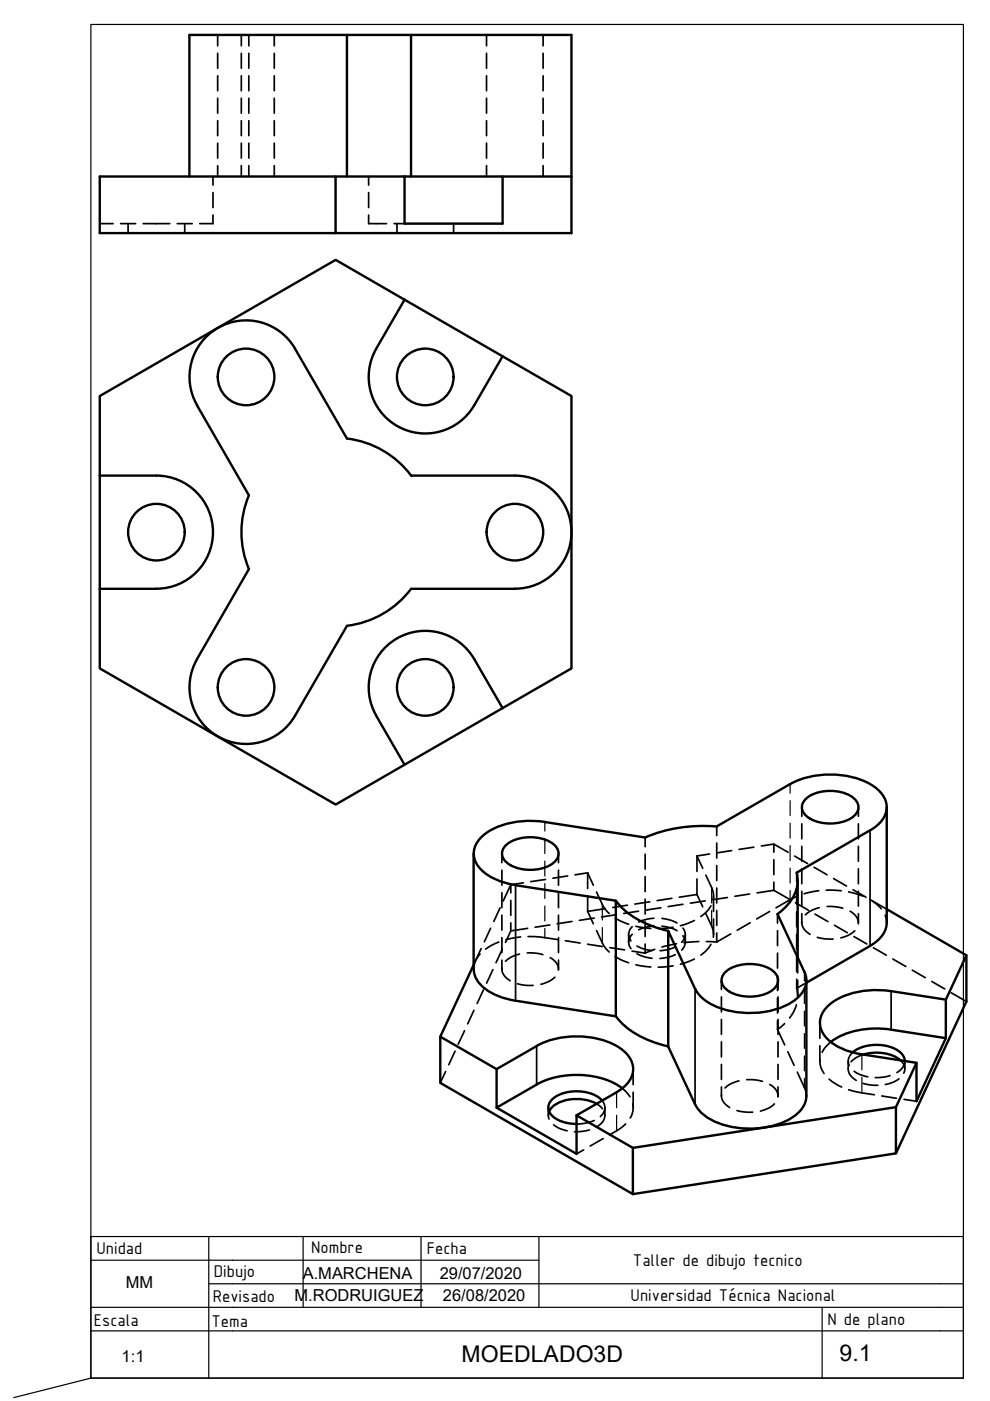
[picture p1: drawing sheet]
<svg xmlns="http://www.w3.org/2000/svg" width="210mm" height="297mm" viewBox="0 0 210 297" stroke-linecap="round" stroke-linejoin="round" font-family="sans-serif">
<!-- layer: MD_Visible -->
<g fill="none" stroke="#000" stroke-width=".51">
<path d="M73.6 7.4h-33.4v30M87.2 7.4h34v42h-50.1v-12M73.6 37.4v-30h13.6v30M85.8 37.4h20.8v10h-20.8zM85.8 37.4h-64.6v12h49.9M106.6 37.4h14.6M85.8 63.5l20.8 12-6 10.4a12 12 0 0 1-16.4 4.4 12 12 0 0 1-4.4-16.4zM85.8 63.5l-14.6-8.4-50 28.9v16.8M106.6 75.5l14.6 8.5v57.7l-14.6 8.4M33.2 100.8h-12v24M33.2 100.8a12 12 0 0 1 12 12 12 12 0 0 1-12 12M52.8 105a20 20 0 0 0 0 15.7"/>
<path d="M87.2 100.8h22M87.2 100.8a20 20 0 0 0-13.6-7.8l-11-19.1a12 12 0 0 0-16.4-4.4 12 12 0 0 0-4.4 16.4l11 19.1M109.2 100.8a12 12 0 0 1 12 12 12 12 0 0 1-12 12M21.2 124.8v16.9l50 28.9 14.6-8.5M21.2 124.8h12M52.8 120.7l-11 19a12 12 0 0 0 4.4 16.4 12 12 0 0 0 16.4-4.4l11-19a20 20 0 0 0 13.6-7.9M81.9 137a12 12 0 0 1 18.7 2.7l6 10.4-20.8 12-6-10.4a12 12 0 0 1 2.1-14.7zM87.2 124.8h22M107.5 179a8.9 8.9 0 0 1 9.9 0 2.36 2.36 0 0 1 0 3.9 8.9 8.9 0 0 1-9.9 0 2.36 2.36 0 0 1 0-3.9zM115.5 174.3a17.4 17.4 0 0 0-12.7 2.6 4.8 4.8 0 0 0 .1 8.3 14 14 0 0 0 6.4 2.5M167.5 166.2l-15.5 9a31.5 31.5 0 0 0-15.2 2.4l-21.3-3.3M167.5 166.2a18.7 18.7 0 0 1 17 0 5.7 5.7 0 0 1 3.4 5.8 6.3 6.3 0 0 1-3.4 4"/>
<path d="M171.1 169.2a8.9 8.9 0 0 1 9.9 0 2.36 2.36 0 0 1 0 3.9 8.9 8.9 0 0 1-9.9 0 2.36 2.36 0 0 1 0-3.9zM184.5 176l-15.6 9a7.9 7.9 0 0 1-3.1 8l-.9 .8 5.6 12.3a4.7 4.7 0 0 1-2 6 18.1 18.1 0 0 1-14.9 1.9 9.8 9.8 0 0 1-6.2-4.4M188 171.2v24.4a6 6 0 0 1-3.5 4.9M100.4 181v24.5M109.3 187.7l21.3 3.3v24.5l-21.3-3.3M130.6 191a18.2 18.2 0 0 0 11.1 6.4M169.1 186.7v16.3M188 192.8l16.9 9.7-4.4 9.4M93.4 219.8v9.8l40.8 23.6v-9.8M100.4 204.6l-7 15.2 11.9 6.9M100.4 205.5a6.1 6.1 0 0 0 3.9 5.1 15.9 15.9 0 0 0 5 1.6M130.6 215.4a18.2 18.2 0 0 0 11.1 6.5"/>
<path d="M147.4 209.7l-5.7-12.3v24.5M154 205.9a8.9 8.9 0 0 1 9.9 0 2.36 2.36 0 0 1 0 3.9 8.9 8.9 0 0 1-9.9 0 2.36 2.36 0 0 1 0-3.9zM171 207.9v24.5a6.1 6.1 0 0 1-4 5.1 18.7 18.7 0 0 1-16.8-.4 7.1 7.1 0 0 1-2.8-2.9M184.5 200.6l-13.5 7.8M188.9 218.3a17.4 17.4 0 0 0-12.7 2.6M200.5 211.9v8.2l-11.6-1.8M200.5 211.9l-11.6-1.8a17.4 17.4 0 0 0-12.7 2.6 4.8 4.8 0 0 0 .1 8.3 14 14 0 0 0 6.4 2.5M204.9 202.5v9.8l-14.9 32.2v-9.8M105.3 234.8l16.9 9.8v-8.1M113.8 221.8a18.7 18.7 0 0 1 16.9 0 5.7 5.7 0 0 1 3.4 5.7 6.3 6.3 0 0 1-3.4 4.1l-8.5 4.9M113.8 229.9a18.5 18.5 0 0 1 17.5 .4l.6 .4M113.8 221.8l-8.5 4.9v8.1l8.5-4.8"/>
<path d="M126.5 234a9 9 0 0 0-9.4 .7l-.7 .9M127.7 233.3a8.5 8.5 0 0 0-9.1-1.2 2.86 2.86 0 0 0-2.1 3.8 6.6 6.6 0 0 0 5.8 2.4M141.7 221.9l5.7 12.2M180.8 223.1a8.7 8.7 0 0 1 10.3 .2l.6 1.1 .1 .5M183 223.6a9 9 0 0 1 7.9 1.2M194.3 225.3l-4.3 9.4-55.8 8.7-12-6.9M200.5 220.1l-6.2 13.4v-8.2l-11.6-1.8M190 244.5l-55.8 8.7"/>
<circle cx="52.2" cy="79.9" r="6"/>
<circle cx="90.2" cy="79.9" r="6"/>
<circle cx="33.2" cy="112.8" r="6"/>
<circle cx="109.2" cy="112.8" r="6"/>
<circle cx="52.2" cy="145.7" r="6"/>
<circle cx="90.2" cy="145.7" r="6"/>
</g>
<!-- layer: MD_Oculto -->
<g fill="none" stroke="#000" stroke-width=".36">
<path d="M46.2 7.4v2.3M46.2 11.3v3.2M46.2 16.1v3.1M51.2 7.4v2.3M51.2 11.3v3.2M51.2 16.1v3.1M52.8 7.4v2.3M52.8 11.3v3.2M52.8 16.1v3.1M58.2 7.4v2.3M58.2 11.3v3.2M58.2 16.1v3.1"/>
<path d="M103.2 7.4v2.3M103.2 11.3v3.2M103.2 16.1v3.1M115.2 7.4v2.3M115.2 11.3v3.2M115.2 16.1v3.1M45.2 37.4v1.8M46.2 20.8v3.2M46.2 25.6v3.2M46.2 30.4v3.1M46.2 35.1v2.3M51.2 20.8v3.2"/>
<path d="M51.2 25.6v3.2M51.2 30.4v3.1M51.2 35.1v2.3M52.8 20.8v3.2M52.8 25.6v3.2M52.8 30.4v3.1M52.8 35.1v2.3M58.2 20.8v3.2M58.2 25.6v3.2M58.2 30.4v3.1M58.2 35.1v2.3M78.2 37.4v1.8"/>
<path d="M103.2 20.8v3.2M103.2 25.6v3.2M103.2 30.4v3.1M103.2 35.1v2.3M115.2 20.8v3.2M115.2 25.6v3.2M115.2 30.4v3.1M115.2 35.1v2.3M21.2 47.4h2.8M25.6 47.4h3.2M27.2 47.4v2M30.3 47.4h5.7"/>
<path d="M37.6 47.4h3.2M39.2 47.4v2M45.2 45.6v1.8h-2.9M45.2 40.8v3.2M78.2 45.6v1.8h3.8M78.2 40.8v3.2M83.6 47.4h2.2M84.2 47.4v2M96.2 47.4v2M136.8 177.6v1.9M152 175.2v2M152 178.8v3.1"/>
<path d="M159.8 179.6l-3.1 .5M161.4 179.4l2.7-.4 3 1.7M164.1 179v1.7M170 171.2v1.9M170 174.7v3.1M170 179.4v3.2M182 171.2v1.9M182 174.7v3.1M182 179.4v3.2M104 196.8l-1.3 2.9M105.8 199.7l-2.8 1.5M106 192.5l-1.3 2.9"/>
<path d="M106.4 181v1.9M106.4 184.5v3.2M106.4 189.3v3.1M106.4 194v3.2M106.4 198.8v3.2M108.3 197.4l-1.1 2.4M108.3 187.6v1.7M108.3 190.9v3.2M108.3 195.7v1.7M110.4 198.6l-3.1 .6M111 187.2l-2.7 .4-1.6 3.4M111.9 196.8l-3.6 .6"/>
<path d="M112 198.6l2.5 .1 3.8 .5M115.7 186.5l-3.2 .4M116.6 196.1l-3.2 .5M118.4 181v1.9M118.4 184.5v3.2M118.4 189.3v3.1M118.4 194v3.2M118.4 198.8v3.2M119.9 199.5l3.1 .4M120.4 185.7l-3.2 .5M121.3 195.4l-3.2 .5M124.6 185.1l1.2 2.6"/>
<path d="M124.6 193.2l1.2 2.7M124.6 185.1v3.3M124.6 189.9v3.3M124.6 185.1l-2.7 .4M126 194.6l-3.2 .5M126.5 189.1a12 12 0 0 0 2.3 4.3l.4 .3M126.5 197.3a11.4 11.4 0 0 0 2.3 4.2l.4 .3M128.3 192.7l-3.7 .5M130.4 194.6l1.6 .9 1.3 .5M130.7 193.9l-3.1 .5M133 191.9l-3.1 .5M133.3 198.1v1.7"/>
<path d="M134.1 196.5a2.16 2.16 0 0 0-.3 3M134.1 198.1a2.16 2.16 0 0 0-.3 3M134.8 196.4l3.2 .5M135.4 193.2l-3.1 .5M136.8 181.1v3.2M136.8 185.9v3.1M136.8 190.6v3.2M136.8 195.4v3.2M137.8 191.2l-3.2 .5M138.6 194.7l-1.6 .2-1.6 .6M138.6 196.3l-1.6 .3-1.6 .5M140.1 192.5l-3.1 .5"/>
<path d="M140.3 194.7l1.5 .3 1.7 .7M140.3 196.4l1.5 .2 1.7 .7M142.5 190.5l-3.2 .4M142.7 196.6l-3.1 .3M144.8 196.8a2.14 2.14 0 0 1-.3 3M144.8 198.4a2.16 2.16 0 0 1-.3 3M144.8 191.7l-3.1 .5M145.3 198.1v1.7M147.2 195.2l-2.9 1.1M147.8 181.5l1.2 2.6M147.8 181.5v3.3M147.8 186.4v3.3"/>
<path d="M147.8 189.7l1.2 2.6M147.8 189.7l-3.8 .5M148.2 199.6l-3.2 .3M149.5 191l-3.1 .5M149.7 185.5l1.2 2.7a3.9 3.9 0 0 1 .3 2.3M149.7 193.7l1.2 2.6a3.9 3.9 0 0 1 .3 2.4M149.8 199.6l2.2 .1M150.4 181.1l-2.6 .4M150.7 192l-.8 1.2-1.3 1.1M151.3 190v3.3M151.3 194.8v3.3M152 183.5v3.2"/>
<path d="M152 188.3v3.2M152 193v3.2M152 197.8v1.9M154.2 190.3l-3.1 .5M154.9 198l-2.9 1.7M155.1 180.3l-3.1 .5M158.9 189.5l-3.1 .5M159.1 195.6l-2.8 1.6M163.2 193.3l-2.8 1.5M164.1 182.3v3.1M164.1 187v1.8M164.1 188.8l-3.6 .5"/>
<path d="M164.1 188.8l3.2 1.8M164.9 193.8v1.9M164.9 197.3v3.2M168.5 181.5l2.7 1.6M168.7 191.4l2.7 1.6M168.9 185v2M168.9 188.6v3.1M168.9 193.3v3.2M168.9 198.1v3.2M169 190l-4.5 2.5M170 184.2v3.2M170 189v3.1"/>
<path d="M170 193.7v1.9M170 195.4a2.84 2.84 0 0 0 1.8 2.7M172.6 183.9l2.8 1.6M172.8 193.8l2.7 1.6M173.3 198.7l1.5 .4h1.8M173.6 188.8l-3.1 .7M173.7 192.4l-1.5 .6-1.4 1M175.2 188.7l3.2 .1M175.4 192.2h1.4l1.9 .4M176.7 186.3l2.8 1.6M176.9 196.2l2.8 1.6M179.9 189.1l3.1 .9"/>
<path d="M180.2 193.2a2.82 2.82 0 0 1 1.8 2.7M180.9 188.6l2.7 1.6M181 198.6l2.8 1.6M181.2 197.3l-1.1 .9-1.8 .6M182 184.2v3.2M182 189v3.1M182 193.7v1.9M184.4 190.7l1.2 .8 1.2 1.2M185 191l3 1.8M187.7 194l.3 1.6M98.5 218.5l-1.4 2.9M100.5 214.2l-1.3 2.9"/>
<path d="M101.8 202.3l-.4 .4a4.6 4.6 0 0 0-1 2.8M102 201.1l-1.6 3.5M102.5 209.9l-1.3 2.9M104.5 205.6l-1.3 2.8M106.4 203.6v1.9M106.4 205.3a2.84 2.84 0 0 0 1.8 2.6M106.5 201.3l-1.3 2.8M109.7 208.6l1.6 .3h1.7M110.1 202.3l-1.5 .5-1.4 1M111.8 202l2.1 .1 1.2 .3M116.7 203.1a2.82 2.82 0 0 1 1.7 2.6M117.7 207.2l-1.2 .8-1.8 .7"/>
<path d="M118.4 203.6v1.9M124.6 200.2l3.1 .5M129.3 200.9l3.1 .5M130.4 202.8l1.6 .9 1.3 .4M134 201.7l2.8 .4M134.8 204.6l3.2 .4M135.1 200.6l1.4 .6 1.7 .3M135.1 202.2l1.4 .6 1.7 .4M136.8 200.2v1.9M138.8 201.3l-2 .8M142.7 204.8l-3.1 .3M143.2 200.8l-1.9 .6-1.4 .2"/>
<path d="M143.2 202.4l-1.2 .5-2.1 .3M143.4 200.1l-3.1 .7M147.2 203.3l-2.9 1.1M150.7 200.2l-.8 1.1-1.3 1.2M153 207.9v1.9M153 211.4v3.1M153 216.1v3.2M164.9 202.1v3.2M164.9 206.8v3.2M164.9 211.6v3.2M164.9 216.4v1.9M164.9 218.3l1.5 3.3"/>
<path d="M165 207.9v1.9M165 211.4v3.1M165 216.1v3.2M166.4 217l-1.5 1.3M168.9 213l-.6 1.5-.9 1.3M168.9 207.6l.2 3.9M168.9 202.8v3.2M169.1 203v3.3M169.1 207.9v3.3M171 208.4l-2.1 1.1M173.8 216.9v3.2M185.2 200.9l2.7 1.6"/>
<path d="M189.3 203.3l2.8 1.6M193.4 205.7l2.8 1.6M197.6 208.1l2.7 1.6M201.7 210.5l3.2 1.8M94.5 227.2l-1.1 2.4M96.5 222.9l-1.3 2.8M116.3 234.8v1.7M116.4 235.7l-.1 .8 .1 .8M117.4 238.5l1.2 .7 1.7 .6M125 239.6l-1.8 .3h-1.4M126 237.6l-1.7 .5-2.1 .2M126.5 234l1.2 1.1"/>
<path d="M127.7 233.4a2.24 2.24 0 0 1-.4 3.3M128.3 236.5a2.98 2.98 0 0 1-1.9 2.5M128.3 234.8v1.7M132 230.8l1.6 1.7M132.7 238.3l-1.3 1-2.1 1.3M134.2 234v1.7l-.6 1.3M134.2 226.7v3.3M134.2 231.6v3.2M153 220.9v3.2M153 225.7v3.2M153 230.4v2M153 232.2a2.84 2.84 0 0 0 1.7 2.6"/>
<path d="M156.3 235.5l1.5 .3h1.8M156.7 229.2l-1.6 .5-1.4 1M158.3 228.9h1.5l1.9 .4M163.2 229.9a2.77 2.77 0 0 1 1.7 2.7M164.2 234l-1.1 .9-1.9 .7M165 220.9v3.2M165 225.7v3.2M165 230.4v2M167 223l1.4 2.9M169 227.3l1.7 3.7 .3 1.4M173.8 221.7v3.3M173.8 224.6l.2 1.6 .7 1.4"/>
<path d="M175.8 228.8l1.2 .9 1.4 .8M176.1 220.9l-1 1-.8 1.2M179.8 226.6a2.84 2.84 0 0 0 1.7 2.5M179.8 225v1.7M179.9 231l1.9 .5 3.6 .6M180.8 223.1a2.24 2.24 0 0 0-.7 2.8M181.1 227.1l1.2 .7 1.7 .5M183 229.7l1.6 .3 1.5 .1M183 223.6l-1.6 .7-.9 .8M187 232.4l3.1 .5M188.7 228l-1.1 .3-2 .2M190.6 228.7l-1.3 .8-1.6 .4"/>
<path d="M190.9 224.8a2.22 2.22 0 0 1 .7 2.7M191.7 233.1l2.6 .4M191.8 224.9l-.3 1.2-.6 .8-.7 .5M191.8 225v1.7M123.7 243.8l-1.5 .8M127.9 241.4l-2.8 1.6"/>
</g>
<!-- layer: MD_Oculta fina -->
<g fill="none" stroke="#000" stroke-width=".25">
<path d="M115.5 174.3v1.9M115.5 177.8v3.2M167.5 166.2v2M167.5 169.8v3.1M167.5 174.5v3.2M167.5 179.3v3.2M115.5 182.6v3.1M115.5 187.3v3.2M115.5 192.1v3.2M115.5 196.9v1.9M127.7 191.8v3.3M127.7 196.6v3.3"/>
<path d="M150.9 188.2v3.3M150.9 193v3.3M167.5 184v3.2M167.5 188.8v2M170.5 206.1v1.9M170.5 209.6v3.2M170.5 214.4v3.1M170.5 219.1v3.2M130.7 231.6v3.3M130.7 236.5v3.3M170.5 223.9v3.2M170.5 228.6v2"/>
<path d="M182.7 223.5v3.3M182.7 228.4v3.3"/>
</g>
<!-- layer: MD_Visible fina -->
<path d="M184.5 176v24.6M109.3 187.7v24.5M147.4 209.7v24.4M188.9 210.1v8.2M113.8 221.8v8.2" fill="none" stroke="#000" stroke-width=".36"/>
<!-- layer: 0 -->
<path d="M19.3 267.2h95M19.3 277.2h180M44.3 272.2h155M44.3 262.2v30M64.3 262.2v15M89.3 262.2v15M114.3 262.2v15M199.3 262.2h-180v30l-16.4 4.1M19.3 282.2h180" fill="none" stroke="#000" stroke-width=".25"/>
<!-- layer: Cotas -->
<path d="M19.3 5.2h185v287h-185z" fill="none" stroke="#000" stroke-width=".25"/>
<!-- layer: CajetinLine -->
<path d="M174.3 277.2v15M199.3 272.2h5v20h-185M199.3 262.2h5v10M199.3 277.2h5M199.3 282.2h5" fill="none" stroke="#000" stroke-width=".25"/>
<g font-size="4.9">
<text x="97.9" y="288.8">MOEDLADO3D</text>
<text x="178" y="288.5">9.1</text>
</g>
<g font-size="3.9">
<text x="20.5" y="265.8">Unidad</text>
<text x="66" y="265.6">Nombre</text>
<text x="90.5" y="265.9">Fecha</text>
<text x="134.2" y="268.4">Taller de dibujo tecnico</text>
<text x="45.3" y="270.7">Dibujo</text>
<text x="133.7" y="275.9">Universidad Técnica Nacional</text>
<text x="19.9" y="281.1">Escala</text>
<text x="44.8" y="281.3">Tema</text>
<text x="45.1" y="276.1">Revisado</text>
<text x="175.4" y="280.9">N de plano</text>
</g>
<g font-size="3.5">
<text x="26.7" y="273.2">MM</text>
<text x="62.4" y="275.8">M.RODRUIGUEZ</text>
<text x="64.2" y="271.1">A.MARCHENA</text>
<text x="93.2" y="271.1">29/07/2020</text>
<text x="93.9" y="275.9">26/08/2020</text>
<text x="25.8" y="288.8">1:1</text>
</g>
</svg>
